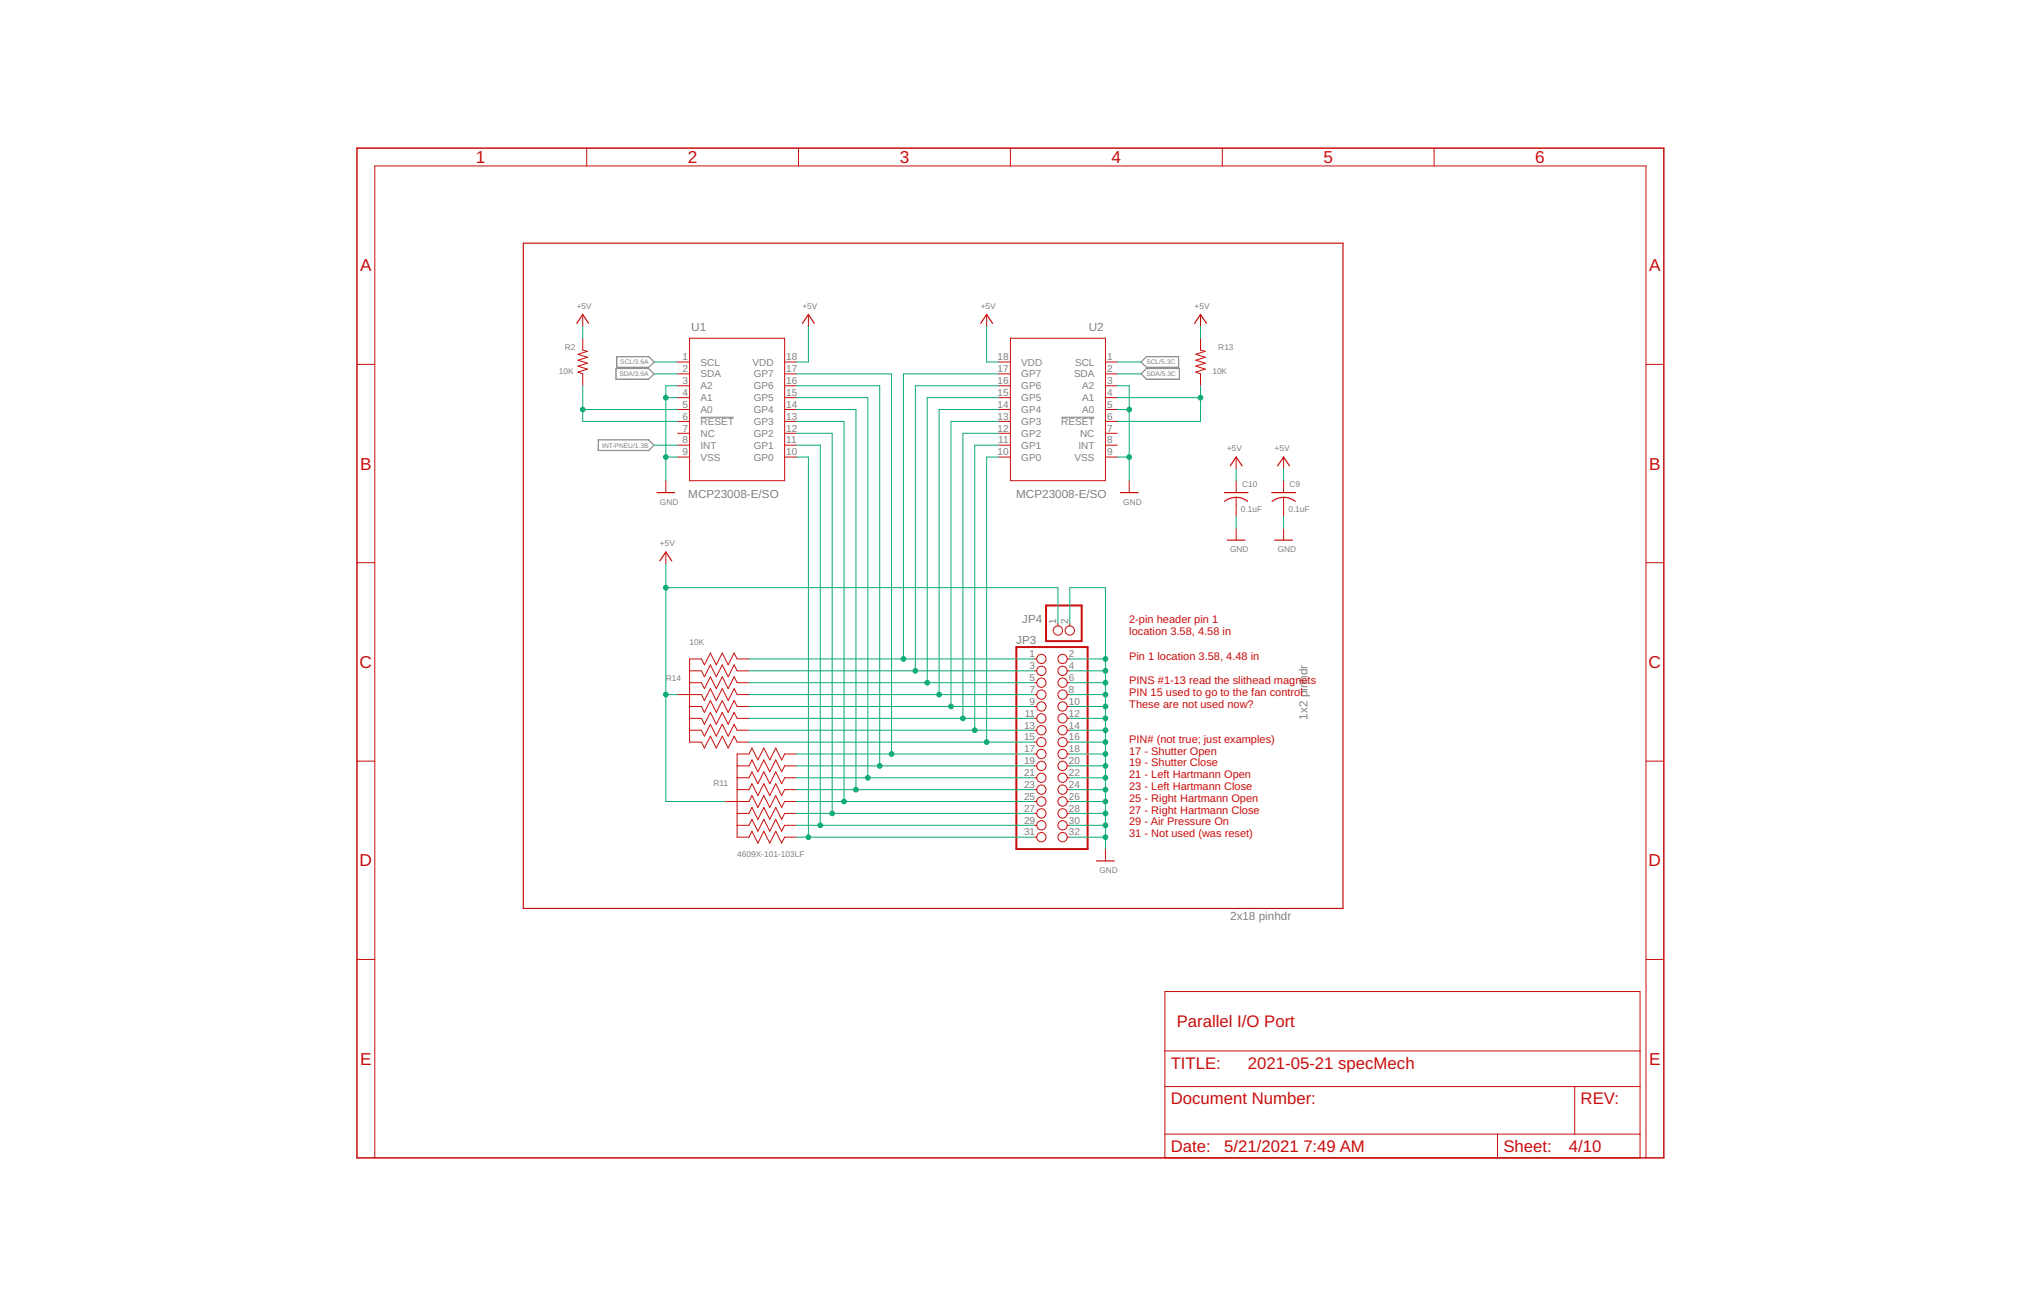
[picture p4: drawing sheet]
<svg xmlns="http://www.w3.org/2000/svg" width="432mm" height="279mm" viewBox="0 0 432 279" stroke-linecap="round" stroke-linejoin="round" font-family="sans-serif">
<path d="M149.8 89.2h7.1M226.8 89.2h7.2" fill="none" stroke="#808080" stroke-width=".21"/>
<path d="M131.7 78.8h7l1.1 1.1-1.1 1.2h-7zM131.8 76.2h6.9l1.1 1.2-1.1 1.1h-6.9zM243.9 79.9l1.2-1.1h7v2.3h-7zM243.9 77.4l1.2-1.2h6.8v2.3h-6.8zM127.9 94h10.8l1.1 1.2-1.1 1.1h-10.8z" fill="none" stroke="#808080" stroke-width=".25"/>
<path d="M217.3 138.3h15.2v43.2h-15.2zM223.6 129.4h7.6v7.7h-7.6z" fill="none" stroke="#c90d0c" stroke-width=".42"/>
<g fill="none" stroke="#c90d0c" stroke-width=".21">
<path d="M125.4 31.7v3.8M170.7 31.7v3.8M216 31.7v3.8M261.3 31.7v3.8M306.6 31.7v3.8M76.3 77.9h3.8M124.6 72.3v2.5l1 .3-2.1 .6 2.1 .7-2.1 .6 2.1 .6-2.1 .7 2.1 .6-2.1 .6 1.1 .4v2.6M124.6 67.2v2.6M144.9 77.4h2.5M144.9 79.9h2.5M147.4 72.3h20.3v30.5h-20.3zM167.7 77.4h2.6"/>
<path d="M167.7 79.9h2.6M172.8 67.2v2.6M210.9 67.2v2.6M213.4 77.4h2.6M213.4 79.9h2.6M216 72.3h20.3v30.5h-20.3zM236.3 77.4h2.5M236.3 79.9h2.5M256.6 67.2v2.6M256.6 72.3v2.5l1 .3-2 .6 2 .7-2 .6 2 .6-2 .7 2 .6-2 .6 1 .4v2.6M351.9 77.9h3.8M144.9 82.5h2.5"/>
<path d="M144.9 85h2.5M144.9 87.5h2.5M144.9 90.1h2.5M144.9 92.6h2.5M144.9 95.2h2.5M144.9 97.7h2.5M167.7 82.5h2.6M167.7 85h2.6M167.7 87.5h2.6M167.7 90.1h2.6M167.7 92.6h2.6M167.7 95.2h2.6"/>
<path d="M167.7 97.7h2.6M213.4 82.5h2.6M213.4 85h2.6M213.4 87.5h2.6M213.4 90.1h2.6M213.4 92.6h2.6M213.4 95.2h2.6M213.4 97.7h2.6M236.3 82.5h2.5M236.3 85h2.5M236.3 87.5h2.5M236.3 90.1h2.5"/>
<path d="M236.3 92.6h2.5M236.3 95.2h2.5M236.3 97.7h2.5M264.2 97.7v2.5M274.4 97.7v2.5M142.3 102.8v2.5M142.3 118v2.5M241.4 102.8v2.5M264.2 102.8v2.5M264.2 106.3v4.1M264.2 112.9v2.6M274.4 102.8v2.5"/>
<path d="M274.4 106.3v4.1M274.4 112.9v2.6M76.3 120.3h3.8M226.1 133.2v.6M228.7 133.2v.6M351.9 120.3h3.8M144.9 148.5h5l.7 1.3 1.2-2.6 1.3 2.6 1.3-2.6 1.3 2.6 1.2-2.6 .7 1.3h2.5M147.4 143.4h2.5l.7 1.3 1.2-2.6 1.3 2.6 1.3-2.6 1.3 2.6 1.2-2.6 .7 1.3h2.5M147.4 145.9h2.5l.7 1.3 1.2-2.5 1.3 2.5 1.3-2.5 1.3 2.5 1.2-2.5 .7 1.2h2.5M147.4 151h2.5l.7 1.3 1.2-2.5 1.3 2.5 1.3-2.5 1.3 2.5 1.2-2.5 .7 1.2h2.5M147.4 153.6h2.5l.7 1.2 1.2-2.5 1.3 2.5 1.3-2.5 1.3 2.5 1.2-2.5 .7 1.3h2.5M147.4 156.1h2.5l.7 1.3 1.2-2.6 1.3 2.6 1.3-2.6 1.3 2.6 1.2-2.6 .7 1.3h2.5"/>
<path d="M160.1 140.9h-2.5l-.7-1.3-1.2 2.5-1.3-2.5-1.3 2.5-1.3-2.5-1.2 2.5-.7-1.2h-2.5v17.7h2.5l.7 1.3 1.2-2.5 1.3 2.5 1.3-2.5 1.3 2.5 1.2-2.5 .7 1.2h2.5M221.1 140.9h.5M221.1 143.4h.5M221.1 145.9h.5M221.1 148.5h.5M221.1 151h.5M221.1 153.6h.5M221.1 156.1h.5M221.1 158.6h.5M228.1 140.9h.6M228.1 143.4h.6M228.1 145.9h.6"/>
<path d="M228.1 148.5h.6M228.1 151h.6M228.1 153.6h.6M228.1 156.1h.6M228.1 158.6h.6M76.3 162.7h3.8M155 171.3h5.1l.6-1.2 1.3 2.5 1.3-2.5 1.2 2.5 1.3-2.5 1.3 2.5 .6-1.3h2.6M157.6 163.7h2.5l.6-1.2 1.3 2.5 1.3-2.5 1.2 2.5 1.3-2.5 1.3 2.5 .6-1.3h2.6M157.6 166.3h2.5l.6-1.3 1.3 2.5 1.3-2.5 1.2 2.5 1.3-2.5 1.3 2.5 .6-1.2h2.6M157.6 168.8h2.5l.6-1.3 1.3 2.6 1.3-2.6 1.2 2.6 1.3-2.6 1.3 2.6 .6-1.3h2.6M157.6 173.9h2.5l.6-1.3 1.3 2.6 1.3-2.6 1.2 2.6 1.3-2.6 1.3 2.6 .6-1.3h2.6M157.6 176.4h2.5l.6-1.2 1.3 2.5 1.3-2.5 1.2 2.5 1.3-2.5 1.3 2.5 .6-1.3h2.6"/>
<path d="M170.3 161.2h-2.6l-.6 1.3-1.3-2.6-1.3 2.6-1.2-2.6-1.3 2.6-1.3-2.6-.6 1.3h-2.5v17.8h2.5l.6-1.3 1.3 2.5 1.3-2.5 1.2 2.5 1.3-2.5 1.3 2.5 .6-1.2h2.6M221.1 161.2h.5M221.1 163.7h.5M221.1 166.3h.5M221.1 168.8h.5M221.1 171.3h.5M221.1 173.9h.5M221.1 176.4h.5M221.1 179h.5M228.1 161.2h.6M228.1 163.7h.6M228.1 166.3h.6"/>
<path d="M228.1 168.8h.6M228.1 171.3h.6M228.1 173.9h.6M228.1 176.4h.6M228.1 179h.6M351.9 162.7h3.8M236.3 181.5v2.5M76.3 205.1h3.8M249 212h101.6v35.5h-101.6zM351.9 205.1h3.8M249 232.3h101.6M249 224.7h101.6"/>
<path d="M336.6 232.3v10.1M80.1 247.5v-212h271.8v212M249 242.4h101.6M320.1 242.4v5.1"/>
<circle cx="226.1" cy="134.8" r=".99"/>
<circle cx="228.7" cy="134.8" r=".99"/>
<circle cx="222.6" cy="156.1" r=".99"/>
<circle cx="222.6" cy="148.5" r=".99"/>
<circle cx="222.6" cy="140.9" r=".99"/>
<circle cx="222.6" cy="145.9" r=".99"/>
<circle cx="222.6" cy="153.6" r=".99"/>
<circle cx="222.6" cy="158.6" r=".99"/>
<circle cx="222.6" cy="143.4" r=".99"/>
<circle cx="222.6" cy="151" r=".99"/>
<circle cx="227.1" cy="143.4" r=".99"/>
<circle cx="227.1" cy="145.9" r=".99"/>
<circle cx="227.1" cy="151" r=".99"/>
<circle cx="227.1" cy="140.9" r=".99"/>
<circle cx="227.1" cy="153.6" r=".99"/>
<circle cx="227.1" cy="156.1" r=".99"/>
<circle cx="227.1" cy="158.6" r=".99"/>
<circle cx="227.1" cy="148.5" r=".99"/>
<circle cx="222.6" cy="161.2" r=".99"/>
<circle cx="222.6" cy="163.7" r=".99"/>
<circle cx="222.6" cy="166.3" r=".99"/>
<circle cx="222.6" cy="171.3" r=".99"/>
<circle cx="222.6" cy="168.8" r=".99"/>
<circle cx="222.6" cy="173.9" r=".99"/>
<circle cx="222.6" cy="179" r=".99"/>
<circle cx="222.6" cy="176.4" r=".99"/>
<circle cx="227.1" cy="168.8" r=".99"/>
<circle cx="227.1" cy="171.3" r=".99"/>
<circle cx="227.1" cy="163.7" r=".99"/>
<circle cx="227.1" cy="166.3" r=".99"/>
<circle cx="227.1" cy="161.2" r=".99"/>
<circle cx="227.1" cy="173.9" r=".99"/>
<circle cx="227.1" cy="176.4" r=".99"/>
<circle cx="227.1" cy="179" r=".99"/>
</g>
<g fill="none" stroke="#c90d0c" stroke-width=".25">
<path d="M111.9 52h175.2v142.2h-175.2zM123.3 69.1l1.3-1.9 1.2 1.9M171.5 69.1l1.3-1.9 1.3 1.9M209.6 69.1l1.3-1.9 1.3 1.9M255.4 69.1l1.2-1.9 1.3 1.9M263 99.6l1.2-1.9 1.3 1.9M273.1 99.6l1.3-1.9 1.3 1.9M140.4 105.3h3.8M141.1 119.9l1.2-1.9 1.3 1.9M239.5 105.3h3.8M261.7 105.3h5.1M261.8 107.2a4 4 0 0 1 4.9 0"/>
<path d="M262.3 115.5h3.8M271.8 105.3h5.1M271.9 107.2a4 4 0 0 1 5 0M272.5 115.5h3.8M234.4 184h3.8"/>
</g>
<path d="M76.3 31.7h279.4v215.8h-279.4z" fill="none" stroke="#c90d0c" stroke-width=".32"/>
<g fill="none" stroke="#0dab76" stroke-width=".21">
<path d="M124.6 69.8v2.5M139.8 79.9h5.1M139.8 77.4h5.1M170.3 79.9h20.3v81.3M172.8 69.8v7.6h-2.5M210.9 69.8v7.6h2.5M213.4 79.9h-20.3v61M238.8 79.9h5.1M238.8 77.4h5.1M256.6 69.8v2.5M124.6 87.5h20.3M124.6 82.5v7.6h20.3"/>
<path d="M139.8 95.2h5.1M142.3 97.7h2.6M142.3 85h2.6M144.9 82.5h-2.6v20.3M170.3 97.7h2.5v81.3M170.3 82.5h17.7v81.2M170.3 85h15.2v81.3M170.3 87.5h12.7v81.3M170.3 90.1h10.1v81.2M170.3 95.2h5v81.2M170.3 92.6h7.6v81.3M213.4 97.7h-2.5v60.9"/>
<path d="M213.4 82.5h-17.7v60.9M213.4 85h-15.2v60.9M213.4 87.5h-12.7v61M213.4 90.1h-10.1v60.9M213.4 95.2h-5v60.9M213.4 92.6h-7.6v61M238.8 97.7h2.6M238.8 82.5h2.6v20.3M238.8 85h17.8M238.8 87.5h2.6M256.6 82.5v7.6h-17.8M264.2 100.2v2.6"/>
<path d="M264.2 110.4v2.5M274.4 100.2v2.6M274.4 110.4v2.5M142.3 120.5v50.8h12.7M142.3 125.6h83.8v7.6M228.7 133.2v-7.6h7.6v55.9M142.3 148.5h2.6M160.1 140.9h61M160.1 143.4h61M160.1 145.9h61M160.1 148.5h61M160.1 151h61"/>
<path d="M160.1 153.6h61M160.1 156.1h61M160.1 158.6h61M228.7 140.9h7.6M228.7 143.4h7.6M228.7 145.9h7.6M228.7 148.5h7.6M228.7 151h7.6M228.7 153.6h7.6M228.7 156.1h7.6M228.7 158.6h7.6M170.3 161.2h50.8"/>
<path d="M170.3 163.7h50.8M170.3 166.3h50.8M170.3 168.8h50.8M170.3 171.3h50.8M170.3 173.9h50.8M170.3 176.4h50.8M170.3 179h50.8M228.7 161.2h7.6M228.7 163.7h7.6M228.7 166.3h7.6M228.7 168.8h7.6M228.7 171.3h7.6"/>
<path d="M228.7 173.9h7.6M228.7 176.4h7.6M228.7 179h7.6"/>
</g>
<g fill="#0dab76" stroke="#0dab76" stroke-width=".21">
<circle cx="236.3" cy="143.4" r=".51"/>
<circle cx="236.3" cy="145.9" r=".51"/>
<circle cx="236.3" cy="148.5" r=".51"/>
<circle cx="236.3" cy="151" r=".51"/>
<circle cx="236.3" cy="153.6" r=".51"/>
<circle cx="236.3" cy="156.1" r=".51"/>
<circle cx="236.3" cy="158.6" r=".51"/>
<circle cx="236.3" cy="161.2" r=".51"/>
<circle cx="236.3" cy="163.7" r=".51"/>
<circle cx="236.3" cy="166.3" r=".51"/>
<circle cx="236.3" cy="168.8" r=".51"/>
<circle cx="236.3" cy="171.3" r=".51"/>
<circle cx="236.3" cy="173.9" r=".51"/>
<circle cx="236.3" cy="176.4" r=".51"/>
<circle cx="236.3" cy="179" r=".51"/>
<circle cx="236.3" cy="140.9" r=".51"/>
<circle cx="142.3" cy="97.7" r=".51"/>
<circle cx="142.3" cy="85" r=".51"/>
<circle cx="241.4" cy="97.7" r=".51"/>
<circle cx="241.4" cy="87.5" r=".51"/>
<circle cx="193.1" cy="140.9" r=".51"/>
<circle cx="195.7" cy="143.4" r=".51"/>
<circle cx="198.2" cy="145.9" r=".51"/>
<circle cx="200.7" cy="148.5" r=".51"/>
<circle cx="190.6" cy="161.2" r=".51"/>
<circle cx="188" cy="163.7" r=".51"/>
<circle cx="185.5" cy="166.3" r=".51"/>
<circle cx="183" cy="168.8" r=".51"/>
<circle cx="180.4" cy="171.3" r=".51"/>
<circle cx="175.3" cy="176.4" r=".51"/>
<circle cx="172.8" cy="179" r=".51"/>
<circle cx="177.9" cy="173.9" r=".51"/>
<circle cx="142.3" cy="125.6" r=".51"/>
<circle cx="142.3" cy="148.5" r=".51"/>
<circle cx="210.9" cy="158.6" r=".51"/>
<circle cx="208.4" cy="156.1" r=".51"/>
<circle cx="203.3" cy="151" r=".51"/>
<circle cx="205.8" cy="153.6" r=".51"/>
<circle cx="124.6" cy="87.5" r=".51"/>
<circle cx="256.6" cy="85" r=".51"/>
</g>
<g font-size="3.7" fill="#c90d0c">
<text x="101.7" y="34.9">1</text>
<text x="147" y="34.9">2</text>
<text x="192.3" y="34.9">3</text>
<text x="237.6" y="34.9">4</text>
<text x="282.9" y="34.9">5</text>
<text x="328.2" y="34.9">6</text>
<text x="77" y="58">A</text>
<text x="352.5" y="58">A</text>
<text x="77" y="100.4">B</text>
<text x="352.5" y="100.4">B</text>
<text x="76.9" y="142.8">C</text>
<text x="352.4" y="142.8">C</text>
<text x="76.9" y="185.2">D</text>
<text x="352.4" y="185.2">D</text>
<text x="77" y="227.6">E</text>
<text x="352.5" y="227.6">E</text>
</g>
<g font-size="3.6" fill="#c90d0c">
<text x="251.5" y="219.6">Parallel I/O Port</text>
<text x="250.3" y="228.5">TITLE:</text>
<text x="266.8" y="228.5">2021-05-21 specMech</text>
<text x="250.3" y="236.1">Document Number:</text>
<text x="337.9" y="236.1">REV:</text>
<text x="250.3" y="246.3">Date:</text>
<text x="261.7" y="246.3">5/21/2021</text>
<text x="278.6" y="246.3">7:49 AM</text>
<text x="321.4" y="246.3">Sheet:</text>
<text x="335.3" y="246.3">4/10</text>
</g>
<g font-size="2.5" fill="#808080">
<text x="147.8" y="70.8">U1</text>
<text x="232.7" y="70.8">U2</text>
<text x="147.1" y="106.4">MCP23008-E/SO</text>
<text x="217.2" y="106.4">MCP23008-E/SO</text>
<text x="217.3" y="137.7">JP3</text>
<text x="218.5" y="133.1">JP4</text>
<text x="279.5" y="153.8" transform="rotate(-90 279.5 153.8)">1x2 pinhdr</text>
<text x="263" y="196.7">2x18 pinhdr</text>
</g>
<g font-size="2.3" fill="#c90d0c">
<text x="241.4" y="133.3">2-pin header pin 1</text>
<text x="241.4" y="135.8">location 3.58, 4.58 in</text>
<text x="241.4" y="141.2">Pin 1 location 3.58, 4.48 in</text>
<text x="241.4" y="146.2">PINS #1-13 read the slithead magnets</text>
<text x="241.4" y="148.7">PIN 15 used to go to the fan control</text>
<text x="241.4" y="151.3">These are not used now?</text>
<text x="241.4" y="158.8">PIN# (not true; just examples)</text>
<text x="241.4" y="161.3">17 - Shutter Open</text>
<text x="241.4" y="163.8">19 - Shutter Close</text>
<text x="241.4" y="166.4">21 - Left Hartmann Open</text>
<text x="241.4" y="168.9">23 - Left Hartmann Close</text>
<text x="241.4" y="171.4">25 - Right Hartmann Open</text>
<text x="241.4" y="173.9">27 - Right Hartmann Close</text>
<text x="241.4" y="176.4">29 - Air Pressure On</text>
<text x="241.4" y="179">31 - Not used (was reset)</text>
</g>
<g font-size="2.1" fill="#808080">
<text x="145.9" y="77">1</text>
<text x="168.1" y="77">18</text>
<text x="213.3" y="77">18</text>
<text x="236.7" y="77">1</text>
<text x="145.9" y="79.6">2</text>
<text x="145.9" y="82.1">3</text>
<text x="149.8" y="78.1">SCL</text>
<text x="149.8" y="80.7">SDA</text>
<text x="149.8" y="83.2">A2</text>
<text x="160.9" y="78.1">VDD</text>
<text x="161.1" y="83.2">GP6</text>
<text x="161.1" y="80.7">GP7</text>
<text x="168.1" y="82.1">16</text>
<text x="168.1" y="79.6">17</text>
<text x="213.3" y="82.1">16</text>
<text x="213.3" y="79.6">17</text>
<text x="218.3" y="83.2">GP6</text>
<text x="218.3" y="80.7">GP7</text>
<text x="218.3" y="78.1">VDD</text>
<text x="229.6" y="80.7">SDA</text>
<text x="229.8" y="78.1">SCL</text>
<text x="231.4" y="83.2">A2</text>
<text x="236.7" y="79.6">2</text>
<text x="236.7" y="82.1">3</text>
<text x="145.9" y="84.6">4</text>
<text x="145.9" y="87.2">5</text>
<text x="145.9" y="89.7">6</text>
<text x="149.8" y="85.8">A1</text>
<text x="149.8" y="88.3">A0</text>
<text x="161.1" y="88.3">GP4</text>
<text x="161.1" y="85.8">GP5</text>
<text x="168.1" y="89.7">13</text>
<text x="168.1" y="87.2">14</text>
<text x="168.1" y="84.6">15</text>
<text x="213.3" y="89.7">13</text>
<text x="213.3" y="87.2">14</text>
<text x="213.3" y="84.6">15</text>
<text x="218.3" y="88.3">GP4</text>
<text x="218.3" y="85.8">GP5</text>
<text x="231.4" y="85.8">A1</text>
<text x="231.4" y="88.3">A0</text>
<text x="236.7" y="84.6">4</text>
<text x="236.7" y="87.2">5</text>
<text x="236.7" y="89.7">6</text>
<text x="145.9" y="92.3">7</text>
<text x="145.9" y="94.8">8</text>
<text x="149.8" y="90.8">RESET</text>
<text x="149.8" y="93.4">NC</text>
<text x="149.8" y="95.9">INT</text>
<text x="161.1" y="95.9">GP1</text>
<text x="161.1" y="93.4">GP2</text>
<text x="161.1" y="90.8">GP3</text>
<text x="168.1" y="94.8">11</text>
<text x="168.1" y="92.3">12</text>
<text x="213.3" y="92.3">12</text>
<text x="213.4" y="94.8">11</text>
<text x="218.3" y="95.9">GP1</text>
<text x="218.3" y="93.4">GP2</text>
<text x="218.3" y="90.8">GP3</text>
<text x="226.9" y="90.8">RESET</text>
<text x="230.5" y="95.9">INT</text>
<text x="230.9" y="93.4">NC</text>
<text x="236.7" y="92.3">7</text>
<text x="236.7" y="94.8">8</text>
<text x="145.9" y="97.3">9</text>
<text x="149.8" y="98.5">VSS</text>
<text x="161.1" y="98.5">GP0</text>
<text x="168.1" y="97.3">10</text>
<text x="213.3" y="97.3">10</text>
<text x="218.3" y="98.5">GP0</text>
<text x="229.7" y="98.5">VSS</text>
<text x="236.7" y="97.3">9</text>
<text x="225.8" y="133.5" transform="rotate(-90 225.8 133.5)">1</text>
<text x="228.3" y="133.5" transform="rotate(-90 228.3 133.5)">2</text>
<text x="220.1" y="140.5">1</text>
<text x="220.1" y="143">3</text>
<text x="228.5" y="140.5">2</text>
<text x="228.5" y="143">4</text>
<text x="220.1" y="145.6">5</text>
<text x="220.1" y="148.1">7</text>
<text x="228.5" y="145.6">6</text>
<text x="228.5" y="148.1">8</text>
<text x="218.9" y="155.7">13</text>
<text x="219" y="153.2">11</text>
<text x="220.1" y="150.7">9</text>
<text x="228.5" y="150.7">10</text>
<text x="228.5" y="153.2">12</text>
<text x="228.5" y="155.7">14</text>
<text x="218.9" y="158.3">15</text>
<text x="218.9" y="160.8">17</text>
<text x="228.5" y="158.3">16</text>
<text x="228.5" y="160.8">18</text>
<text x="218.9" y="163.4">19</text>
<text x="218.9" y="165.9">21</text>
<text x="228.5" y="163.4">20</text>
<text x="228.5" y="165.9">22</text>
<text x="218.9" y="168.4">23</text>
<text x="218.9" y="171">25</text>
<text x="218.9" y="173.5">27</text>
<text x="228.5" y="168.4">24</text>
<text x="228.5" y="171">26</text>
<text x="228.5" y="173.5">28</text>
<text x="218.9" y="176.1">29</text>
<text x="218.9" y="178.6">31</text>
<text x="228.5" y="176.1">30</text>
<text x="228.5" y="178.6">32</text>
</g>
<g font-size="1.8" fill="#808080">
<text x="123.3" y="66">+5V</text>
<text x="171.5" y="66">+5V</text>
<text x="209.6" y="66">+5V</text>
<text x="255.3" y="66">+5V</text>
<text x="120.7" y="74.8">R2</text>
<text x="260.4" y="74.8">R13</text>
<text x="119.5" y="79.9">10K</text>
<text x="259.2" y="79.9">10K</text>
<text x="262.3" y="96.4">+5V</text>
<text x="272.4" y="96.4">+5V</text>
<text x="141.1" y="107.9">GND</text>
<text x="240.1" y="107.9">GND</text>
<text x="265.5" y="104">C10</text>
<text x="275.7" y="104">C9</text>
<text x="265.3" y="109.5">0.1uF</text>
<text x="275.4" y="109.5">0.1uF</text>
<text x="141.1" y="116.7">+5V</text>
<text x="263" y="118">GND</text>
<text x="273.1" y="118">GND</text>
<text x="147.4" y="137.9">10K</text>
<text x="142.3" y="145.5">R14</text>
<text x="152.5" y="168">R11</text>
<text x="157.6" y="183.2">4609X-101-103LF</text>
<text x="235" y="186.6">GND</text>
</g>
<g font-size="1.4" fill="#808080">
<text x="132.6" y="77.9">SCL/3.6A</text>
<text x="245.1" y="77.9">SCL/5.3C</text>
<text x="132.4" y="80.4">SDA/3.6A</text>
<text x="245.1" y="80.4">SDA/5.3C</text>
<text x="128.7" y="95.7">INT-PNEU/1.3B</text>
</g>
</svg>
